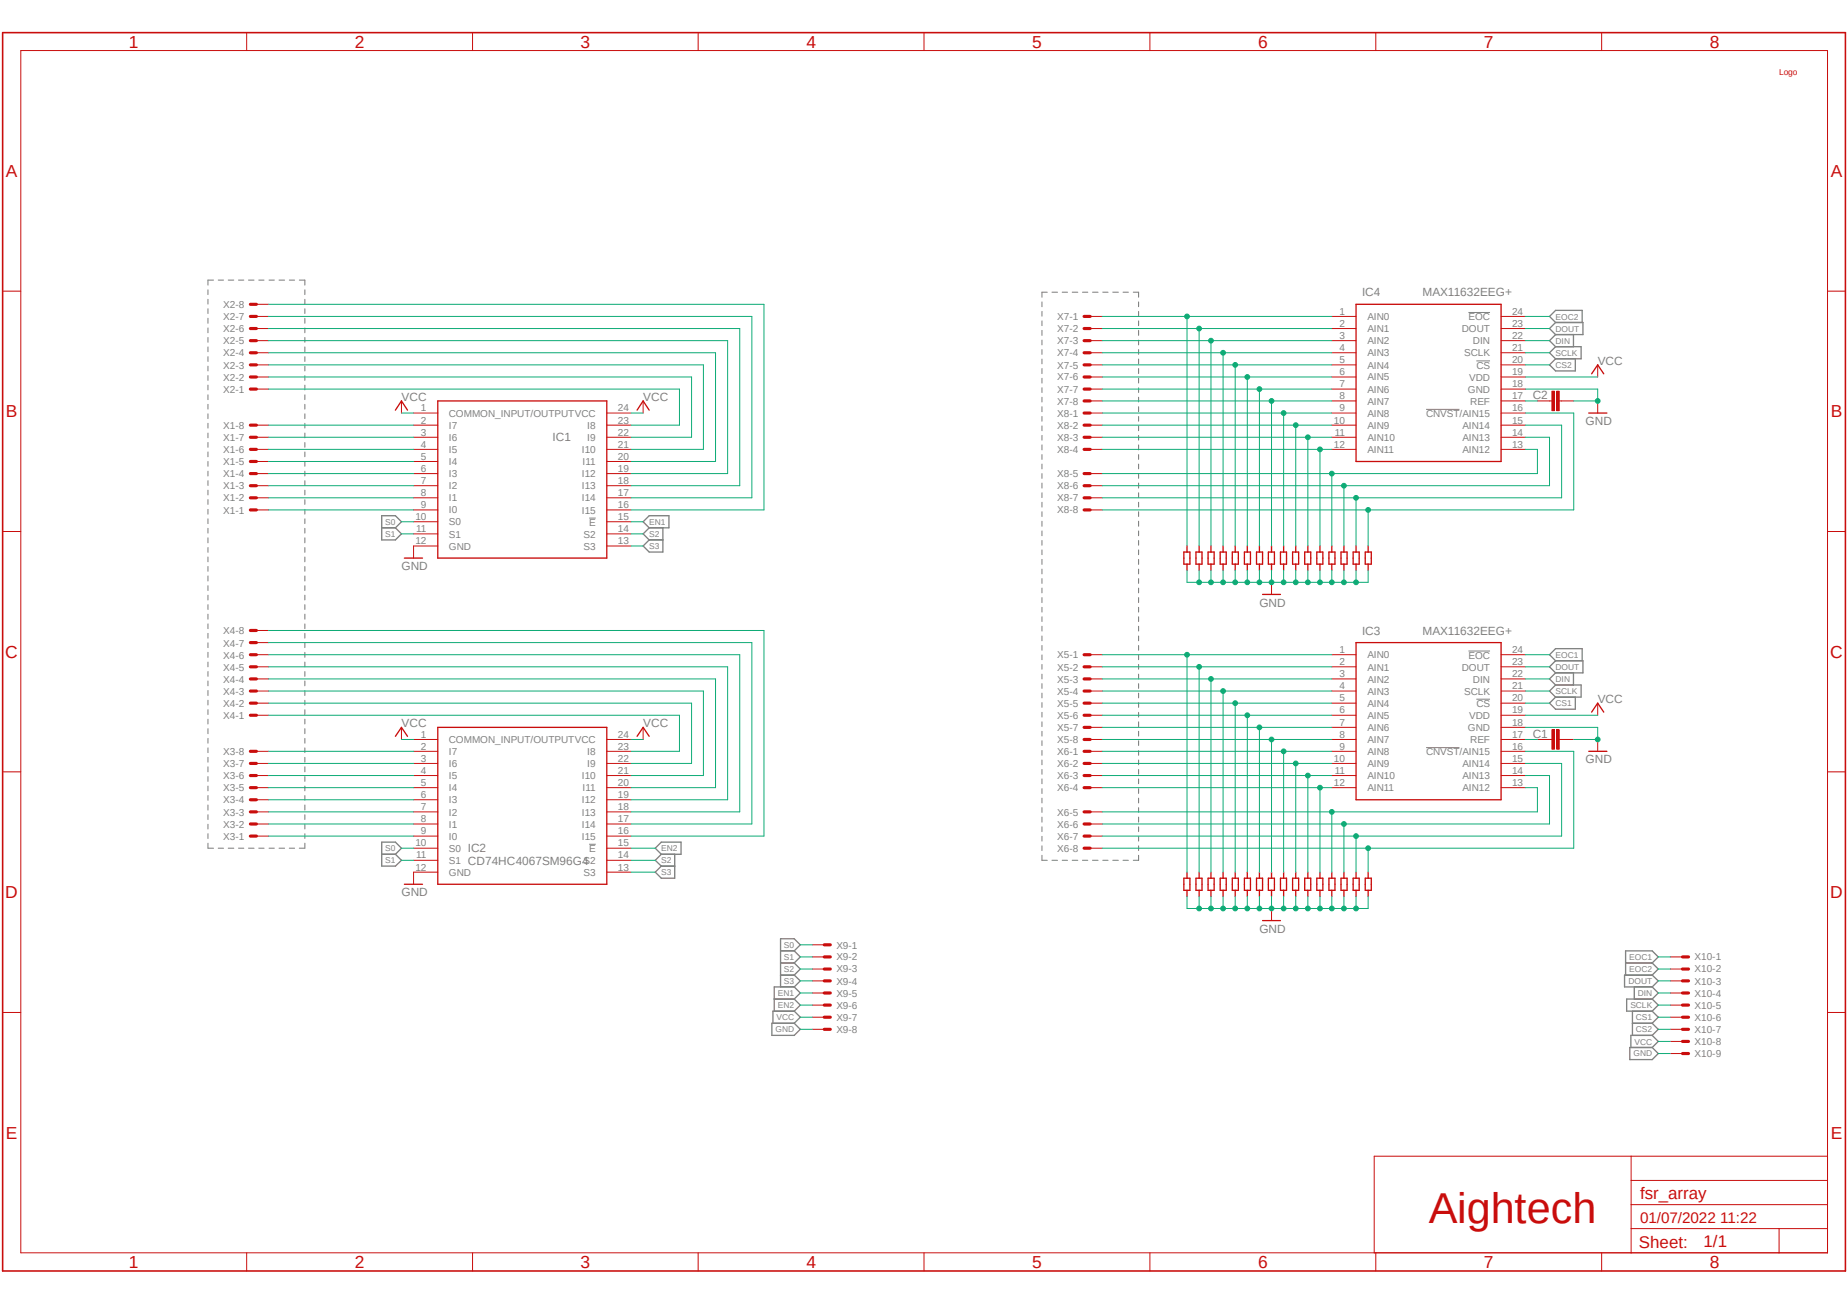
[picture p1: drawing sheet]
<svg xmlns="http://www.w3.org/2000/svg" width="297mm" height="210mm" viewBox="0 0 297 210" stroke-linecap="round" stroke-linejoin="round" font-family="sans-serif">
<path d="M0 5l297.1 199.9M297.1 5l-297.1 199.9" fill="none" stroke="#fff" stroke-width=".16"/>
<g fill="none" stroke="#808080" stroke-width=".17">
<path d="M33.4 46.6v.8M33.4 48.1v.8M33.4 49.7v.7M33.4 51.2v.8M33.4 52.7v.8M33.4 54.3v.7M33.4 55.8v.8M33.4 57.4v.7M33.4 58.9v.7M34.3 45h-.9v.8M35.1 45h.8M36.7 45h.9"/>
<path d="M38.4 45h.8M40 45h.9M41.6 45h.9M43.3 45h.8M44.9 45h.9M46.5 45h.9M48.1 45h.9v.8M49 46.6v.8M49 48.1v.8M49 49.7v.7M49 51.2v.8M49 52.7v.8"/>
<path d="M49 54.3v.7M49 55.8v.8M49 57.4v.7M49 58.9v.7M167.6 48.6v.7M167.6 50.1v.7M167.6 51.6v.8M167.6 53.1v.8M167.6 54.7v.8M167.6 56.2v.8M167.6 57.7v.8M167.6 59.3v.8"/>
<path d="M168.4 47h-.8v.8M169.2 47h.9M170.8 47h.9M172.4 47h.9M174.1 47h.8M175.7 47h.9M177.3 47h.9M178.9 47h.9M180.6 47h.8M182.2 47h.9v.8M183.1 48.6v.7M183.1 50.1v.7"/>
<path d="M183.1 51.6v.8M183.1 53.1v.8M183.1 54.7v.8M183.1 56.2v.8M183.1 57.7v.8M183.1 59.3v.8M33.4 60.4v.8M33.4 61.9v.8M33.4 63.5v.8M33.4 65v.8M33.4 66.5v.8M33.4 68.1v.7"/>
<path d="M33.4 69.6v.8M33.4 71.2v.7M33.4 72.7v.7M33.4 74.2v.8M33.4 75.8v.7M33.4 77.3v.8M33.4 78.8v.8M49 60.4v.8M49 61.9v.8M49 63.5v.8M49 65v.8M49 66.5v.8"/>
<path d="M49 68.1v.7M49 69.6v.8M49 71.2v.7M49 72.7v.7M49 74.2v.8M49 75.8v.7M49 77.3v.8M49 78.8v.8M167.6 60.8v.8M167.6 62.4v.7M167.6 63.9v.7M167.6 65.4v.8"/>
<path d="M167.6 67v.7M167.6 68.5v.8M167.6 70v.8M167.6 71.5v.8M167.6 73.1v.8M167.6 74.6v.8M167.6 76.2v.7M167.6 77.7v.8M167.6 79.2v.8M183.1 60.8v.8M183.1 62.4v.7M183.1 63.9v.7"/>
<path d="M183.1 65.4v.8M183.1 67v.7M183.1 68.5v.8M183.1 70v.8M183.1 71.5v.8M183.1 73.1v.8M183.1 74.6v.8M183.1 76.2v.7M183.1 77.7v.8M183.1 79.2v.8M33.4 80.3v.8M33.4 81.9v.8"/>
<path d="M33.4 83.4v.8M33.4 85v.7M33.4 86.5v.8M33.4 88.1v.7M33.4 89.6v.7M33.4 91.1v.8M33.4 92.6v.8M33.4 94.2v.8M33.4 95.7v.8M33.4 97.2v.8M33.4 98.8v.8M49 80.3v.8"/>
<path d="M49 81.9v.8M49 83.4v.8M49 85v.7M49 86.5v.8M49 88.1v.7M49 89.6v.7M49 91.1v.8M49 92.6v.8M49 94.2v.8M49 95.7v.8M49 97.2v.8M49 98.8v.8"/>
<path d="M167.6 80.8v.7M167.6 82.3v.8M167.6 83.8v.8M167.6 85.4v.7M167.6 86.9v.8M167.6 88.4v.8M167.6 90v.8M167.6 91.5v.8M167.6 93v.8M167.6 94.6v.7M167.6 96.1v.8M167.6 97.7v.7"/>
<path d="M167.6 99.2v.7M183.1 80.8v.7M183.1 82.3v.8M183.1 83.8v.8M183.1 85.4v.7M183.1 86.9v.8M183.1 88.4v.8M183.1 90v.8M183.1 91.5v.8M183.1 93v.8M183.1 94.6v.7M183.1 96.1v.8"/>
<path d="M183.1 97.7v.7M183.1 99.2v.7M33.4 100.3v.8M33.4 101.9v.7M33.4 103.4v.7M33.4 104.9v.8M33.4 106.5v.7M33.4 108v.8M33.4 109.5v.8M33.4 111v.8M33.4 112.6v.8M33.4 114.1v.8"/>
<path d="M33.4 115.7v.7M33.4 117.2v.8M33.4 118.7v.8M49 100.3v.8M49 101.9v.7M49 103.4v.7M49 104.9v.8M49 106.5v.7M49 108v.8M49 109.5v.8M49 111v.8M49 112.6v.8"/>
<path d="M49 114.1v.8M49 115.7v.7M49 117.2v.8M49 118.7v.8M167.6 100.7v.8M167.6 102.3v.7M167.6 103.8v.8M167.6 105.3v.8M167.6 106.8v.8M167.6 108.4v.8M167.6 109.9v.8M167.6 111.5v.7"/>
<path d="M167.6 113v.7M167.6 114.6v.7M167.6 116.1v.7M167.6 117.6v.8M167.6 119.1v.8M183.1 100.7v.8M183.1 102.3v.7M183.1 103.8v.8M183.1 105.3v.8M183.1 106.8v.8M183.1 108.4v.8M183.1 109.9v.8"/>
<path d="M183.1 111.5v.7M183.1 113v.7M183.1 114.6v.7M183.1 116.1v.7M183.1 117.6v.8M183.1 119.1v.8M33.4 120.3v.7M33.4 121.8v.8M33.4 123.3v.8M33.4 124.9v.7M33.4 126.4v.8M33.4 127.9v.8"/>
<path d="M33.4 129.5v.8M33.4 131v.8M33.4 132.5v.8M33.4 134.1v.7M33.4 135.6v.8h.9M35.1 136.4h.8M36.7 136.4h.9M38.4 136.4h.8M40 136.4h.9M41.6 136.4h.9M43.3 136.4h.8M44.9 136.4h.9"/>
<path d="M46.5 136.4h.9M49 120.3v.7M49 121.8v.8M49 123.3v.8M49 124.9v.7M49 126.4v.8M49 127.9v.8M49 129.5v.8M49 131v.8M49 132.5v.8M49 134.1v.7M49 135.6v.8h-.9"/>
<path d="M167.6 120.7v.8M167.6 122.2v.8M167.6 123.7v.8M167.6 125.3v.7M167.6 126.8v.8M167.6 128.4v.7M167.6 129.9v.7M167.6 131.4v.8M167.6 133v.7M167.6 134.5v.8M167.6 136v.8M167.6 137.5v.8h.8"/>
<path d="M169.2 138.3h.9M170.8 138.3h.9M172.4 138.3h.9M174.1 138.3h.8M175.7 138.3h.9M177.3 138.3h.9M178.9 138.3h.9M180.6 138.3h.8M183.1 120.7v.8M183.1 122.2v.8M183.1 123.7v.8M183.1 125.3v.7"/>
<path d="M183.1 126.8v.8M183.1 128.4v.7M183.1 129.9v.7M183.1 131.4v.8M183.1 133v.7M183.1 134.5v.8M183.1 136v.8M183.1 137.5v.8h-.9"/>
</g>
<path d="M236.1 50.2h3.5M237.4 58h2.2M229.3 65.8h5.4M94.7 83.3h1.1M236.1 104.7h3.5M237.4 112.4h2.2M94.7 135.8h1.1M229.3 120.2h5.4" fill="none" stroke="#808080" stroke-width=".16"/>
<g fill="none" stroke="#808080" stroke-width=".21">
<path d="M250.1 51.9l-.9 .9 .9 1M250.1 51.9h4.5v1.9h-4.5M250.1 53.8l-.9 1 .9 1M250.1 55.8h4.2v1.9h-4.2M250.1 55.8l-.9 .9 .9 1M250.1 57.7l-.9 1 .9 .9h3.2v-1.9M250.1 51.9l-.9-1 .9-1h4.3v2M253 53.8v2M61.4 82.9h2.2l1 1-1 1 1 1-1 .9h-2.2zM61.4 84.9h2.2M103.4 83.9l1-1h3.2v2h-3.2zM104.4 84.9l-1 1 1 .9"/>
<path d="M104.4 86.8h2.2M106.6 84.9v3.9h-2.2l-1-1 1-1M250.1 106.3h4.5v1.9h-4.5M250.1 106.3l-.9 .9 .9 1M250.1 108.2l-.9 1 .9 1M250.1 110.2h4.2v1.9h-4.2M250.1 110.2l-.9 .9 .9 1M250.1 112.1l-.9 1 .9 .9h3.2v-1.9M250.1 106.3l-.9-1 .9-1h4.3v2M253 108.2v2M61.4 137.4h2.2M61.4 135.4h2.2l1 1-1 1 1 .9-1 1h-2.2z"/>
<path d="M105.4 136.4l.9-1h3.2v2h-3.2zM106.3 137.4l-.9 .9 .9 1M106.3 139.3h2.2M108.5 137.4v3.8h-2.2l-.9-.9 .9-1M125.5 156.8h2.2M125.5 154.9h2.2M125.5 152.9h2.2M127.7 158.7h-3.2v3.9M127.7 158.7l1 1-1 1M127.7 154.9l1 .9-1 1M127.7 152.9l1-1-1-.9h-2.2v7.7M127.7 156.8l1 .9-1 1"/>
<path d="M127.7 152.9l1 1-1 1M261.4 154.9h4.3M262.8 158.7v2M265.7 156.8l1 .9-1 1M265.7 156.8h-4.5v1.9h4.5M265.7 158.7l1 1-1 1M265.7 154.9l1-1-1-1h-4.3v3.9M265.7 154.9l1 .9-1 1M124.1 164.5h3.6l1 1-1 1h-3.6zM124.5 160.7h3.2M127.7 162.6h-3.4v1.9M127.7 162.6l1 1-1 .9"/>
<path d="M127.7 160.7l1 .9-1 1M262.1 168.4h3.6l1 1-1 1h-3.6zM262.5 164.5h3.2M262.5 162.6v3.9M265.7 166.5h-3.4v1.9M265.7 160.7h-4.1v1.9h4.1M265.7 160.7l1 .9-1 1M265.7 164.5l1 1-1 1M265.7 162.6l1 1-1 .9M265.7 166.5l1 1-1 .9"/>
</g>
<g fill="none" stroke="#c90d0c" stroke-width=".21">
<path d="M218.1 48.9h23.3v25.3h-23.3zM63.6 66l1-1.5 .9 1.5M70.4 64.5h27.2v25.2h-27.2zM102.4 66l1-1.5 1 1.5M255.5 66.4h2.9M255.9 60.1l1-1.4 1 1.4M65 89.7h2.9M190.4 88.8h.9v1.9h-.9zM190.9 87.8v1M190.9 90.7v1M192.3 88.8h1v1.9h-1zM192.8 87.8v1"/>
<path d="M192.8 90.7v1M194.3 88.8h.9v1.9h-.9zM194.7 87.8v1M194.7 90.7v1M196.2 88.8h1v1.9h-1zM196.7 87.8v1M196.7 90.7v1M198.2 88.8h.9v1.9h-.9zM198.6 87.8v1M198.6 90.7v1M200.1 88.8h1v1.9h-1zM200.6 87.8v1"/>
<path d="M200.6 90.7v1M202.1 88.8h.9v1.9h-.9zM202.5 87.8v1M202.5 90.7v1M203 95.6h2.9M204 88.8h.9v1.9h-.9zM204.5 87.8v1M204.5 90.7v1M205.9 88.8h1v1.9h-1zM206.4 87.8v1M206.4 90.7v1M207.9 88.8h.9v1.9h-.9z"/>
<path d="M208.4 87.8v1M208.4 90.7v1M209.8 88.8h1v1.9h-1zM210.3 87.8v1M210.3 90.7v1M211.8 88.8h.9v1.9h-.9zM212.3 87.8v1M212.3 90.7v1M213.7 88.8h1v1.9h-1zM214.2 87.8v1M214.2 90.7v1M215.6 88.8h1v1.9h-1z"/>
<path d="M216.1 87.8v1M216.1 90.7v1M217.6 88.8h1v1.9h-1zM218.1 87.8v1M218.1 90.7v1M219.5 88.8h1v1.9h-1zM220 87.8v1M220 90.7v1M63.6 118.4l1-1.4 .9 1.4M70.4 117h27.2v25.2h-27.2zM102.4 118.4l1-1.4 1 1.4M218.1 103.3h23.3v25.3h-23.3z"/>
<path d="M255.9 114.5l1-1.4 1 1.4M255.5 120.8h2.9M65 142.2h2.9M190.4 141.2h.9v2h-.9zM190.9 140.3v.9M190.9 143.2v.9M192.3 141.2h1v2h-1zM192.8 140.3v.9M192.8 143.2v.9M194.3 141.2h.9v2h-.9zM194.7 140.3v.9M194.7 143.2v.9"/>
<path d="M196.2 141.2h1v2h-1zM196.7 140.3v.9M196.7 143.2v.9M198.2 141.2h.9v2h-.9zM198.6 140.3v.9M198.6 143.2v.9M200.1 141.2h1v2h-1zM200.6 140.3v.9M200.6 143.2v.9M202.1 141.2h.9v2h-.9zM202.5 140.3v.9M202.5 143.2v.9"/>
<path d="M203 148h2.9M204 141.2h.9v2h-.9zM204.5 140.3v.9M204.5 143.2v.9M205.9 141.2h1v2h-1zM206.4 140.3v.9M206.4 143.2v.9M207.9 141.2h.9v2h-.9zM208.4 140.3v.9M208.4 143.2v.9M209.8 141.2h1v2h-1zM210.3 140.3v.9"/>
<path d="M210.3 143.2v.9M211.8 141.2h.9v2h-.9zM212.3 140.3v.9M212.3 143.2v.9M213.7 141.2h1v2h-1zM214.2 140.3v.9M214.2 143.2v.9M215.6 141.2h1v2h-1zM216.1 140.3v.9M216.1 143.2v.9M217.6 141.2h1v2h-1zM218.1 140.3v.9"/>
<path d="M218.1 143.2v.9M219.5 141.2h1v2h-1zM220 140.3v.9M220 143.2v.9"/>
</g>
<g fill="none" stroke="#c90d0c" stroke-width=".16">
<path d="M3.3 8.1h290.6v193.4h-290.6zM39.7 5.2v2.9M76 5.2v2.9M112.3 5.2v2.9M148.6 5.2v2.9M184.9 5.2v2.9M221.2 5.2v2.9M257.6 5.2v2.9M.4 46.8h2.9M41.2 50.9h2M41.2 52.8h2M41.2 54.8h2"/>
<path d="M41.2 56.7h2M41.2 58.7h2M41.2 48.9h2M175.3 50.9h1.9M175.3 52.8h1.9M175.3 54.8h1.9M175.3 56.7h1.9M175.3 58.7h1.9M214.2 50.9h3.9M214.2 52.8h3.9M214.2 54.8h3.9M214.2 56.7h3.9"/>
<path d="M214.2 58.7h3.9M241.4 50.9h3.9M241.4 52.8h3.9M241.4 54.8h3.9M241.4 56.7h3.9M241.4 58.7h3.9M256.9 58.7v1.9M293.9 46.8h2.9M41.2 68.4h2M41.2 70.3h2M41.2 72.3h2M41.2 74.2h2"/>
<path d="M41.2 76.2h2M41.2 78.1h2M41.2 60.6h2M41.2 62.6h2M64.6 64.5v1.9M66.5 66.4h3.9M66.5 68.4h3.9M66.5 70.3h3.9M66.5 72.3h3.9M66.5 74.2h3.9M66.5 76.2h3.9M66.5 78.1h3.9"/>
<path d="M97.6 66.4h3.9M97.6 68.4h3.9M97.6 70.3h3.9M97.6 72.3h3.9M97.6 74.2h3.9M97.6 76.2h3.9M97.6 78.1h3.9M103.4 64.5v1.9M175.3 66.4h1.9M175.3 68.4h1.9M175.3 70.3h1.9M175.3 72.3h1.9"/>
<path d="M175.3 76.2h1.9M175.3 78.1h1.9M175.3 60.6h1.9M175.3 62.6h1.9M175.3 64.5h1.9M214.2 66.4h3.9M214.2 68.4h3.9M214.2 70.3h3.9M214.2 72.3h3.9M214.2 60.6h3.9M214.2 62.6h3.9M214.2 64.5h3.9"/>
<path d="M241.4 66.4h3.9M241.4 68.4h3.9M241.4 70.3h3.9M241.4 72.3h3.9M241.4 60.6h3.9M241.4 62.6h3.9M241.4 64.5h3.9M247.2 64.5h2.4M249.6 62.9h.4v3.1h-.4zM250.3 62.9h.4v3.1h-.4zM250.7 64.5h2.4M256.9 64.5v1.9"/>
<path d="M.4 85.5h2.9M41.2 80.1h2M41.2 82h2M66.5 80.1h3.9M66.5 82h3.9M66.5 83.9h3.9M66.5 85.9h3.9M70.4 87.8h-3.9v1.9M97.6 80.1h3.9M97.6 82h3.9M97.6 83.9h3.9M97.6 85.9h3.9"/>
<path d="M97.6 87.8h3.9M175.3 80.1h1.9M175.3 82h1.9M204.5 93.6v2M293.9 85.5h2.9M41.2 105.3h2M41.2 107.2h2M41.2 109.2h2M41.2 111.1h2M41.2 113.1h2M41.2 115h2M41.2 103.3h2"/>
<path d="M41.2 101.4h2M64.6 117v1.9M66.5 118.9h3.9M97.6 118.9h3.9M103.4 117v1.9M175.3 118.9h1.9M175.3 105.3h1.9M175.3 107.2h1.9M175.3 109.2h1.9M175.3 111.1h1.9M175.3 113.1h1.9M175.3 115h1.9"/>
<path d="M175.3 117h1.9M214.2 118.9h3.9M214.2 105.3h3.9M214.2 107.2h3.9M214.2 109.2h3.9M214.2 111.1h3.9M214.2 113.1h3.9M214.2 115h3.9M214.2 117h3.9M241.4 118.9h3.9M241.4 105.3h3.9M241.4 107.2h3.9"/>
<path d="M241.4 109.2h3.9M241.4 111.1h3.9M241.4 113.1h3.9M241.4 115h3.9M241.4 117h3.9M247.2 118.9h2.4M249.6 117.3h.4v3.2h-.4zM250.3 117.3h.4v3.2h-.4zM250.7 118.9h2.4M256.9 113.1v1.9M256.9 118.9v1.9M.4 124.1h2.9"/>
<path d="M41.2 120.8h2M41.2 122.8h2M41.2 124.7h2M41.2 126.7h2M41.2 128.6h2M41.2 130.6h2M41.2 132.5h2M41.2 134.5h2M66.5 120.8h3.9M66.5 122.8h3.9M66.5 124.7h3.9M66.5 126.7h3.9"/>
<path d="M66.5 128.6h3.9M66.5 130.6h3.9M66.5 132.5h3.9M66.5 134.5h3.9M66.5 136.4h3.9M66.5 138.3h3.9M97.6 120.8h3.9M97.6 122.8h3.9M97.6 124.7h3.9M97.6 126.7h3.9M97.6 128.6h3.9M97.6 130.6h3.9"/>
<path d="M97.6 132.5h3.9M97.6 134.5h3.9M97.6 136.4h3.9M97.6 138.3h3.9M175.3 120.8h1.9M175.3 122.8h1.9M175.3 124.7h1.9M175.3 126.7h1.9M175.3 130.6h1.9M175.3 132.5h1.9M175.3 134.5h1.9M175.3 136.4h1.9"/>
<path d="M214.2 120.8h3.9M214.2 122.8h3.9M214.2 124.7h3.9M214.2 126.7h3.9M241.4 120.8h3.9M241.4 122.8h3.9M241.4 124.7h3.9M241.4 126.7h3.9M293.9 124.1h2.9M70.4 140.3h-3.9v1.9M97.6 140.3h3.9M130.6 151.9h1.9"/>
<path d="M130.6 153.9h1.9M130.6 155.8h1.9M130.6 157.7h1.9M130.6 159.7h1.9M204.5 146.1v1.9M268.6 153.9h2M268.6 155.8h2M268.6 157.7h2M268.6 159.7h2M.4 162.8h2.9M130.6 161.6h1.9M130.6 163.6h1.9"/>
<path d="M130.6 165.5h1.9M268.6 161.6h2M268.6 163.6h2M268.6 165.5h2M268.6 167.5h2M268.6 169.4h2M293.9 162.8h2.9M262.3 197.6h31.6M262.3 185.9v15.6M262.3 193.7h31.6M262.3 189.8h31.6M286.1 197.6v3.9"/>
<path d="M293.9 185.9h-72.9v15.6M39.7 201.5v2.9M76 201.5v2.9M112.3 201.5v2.9M148.6 201.5v2.9M184.9 201.5v2.9M221.2 201.5v2.9M257.6 201.5v2.9"/>
</g>
<g fill="none" stroke="#c90d0c" stroke-width=".51">
<path d="M40.3 58.7h.9M40.3 56.7h.9M40.3 54.8h.9M40.3 52.8h.9M40.3 50.9h.9M40.3 48.9h.9M174.3 58.7h1M174.3 56.7h1M174.3 54.8h1M174.3 52.8h1M174.3 50.9h1M40.3 78.1h.9"/>
<path d="M40.3 76.2h.9M40.3 74.2h.9M40.3 72.3h.9M40.3 70.3h.9M40.3 68.4h.9M40.3 62.6h.9M40.3 60.6h.9M174.3 78.1h1M174.3 76.2h1M174.3 72.3h1M174.3 70.3h1M174.3 68.4h1"/>
<path d="M174.3 62.6h1M174.3 60.6h1M174.3 64.5h1M174.3 66.4h1M40.3 82h.9M40.3 80.1h.9M174.3 82h1M174.3 80.1h1M40.3 115h.9M40.3 113.1h.9M40.3 111.1h.9M40.3 109.2h.9"/>
<path d="M40.3 107.2h.9M40.3 105.3h.9M40.3 103.3h.9M40.3 101.4h.9M174.3 115h1M174.3 113.1h1M174.3 111.1h1M174.3 109.2h1M174.3 107.2h1M174.3 105.3h1M174.3 117h1M174.3 118.9h1"/>
<path d="M40.3 134.5h.9M40.3 132.5h.9M40.3 130.6h.9M40.3 128.6h.9M40.3 126.7h.9M40.3 124.7h.9M40.3 122.8h.9M40.3 120.8h.9M174.3 134.5h1M174.3 132.5h1M174.3 130.6h1M174.3 126.7h1"/>
<path d="M174.3 124.7h1M174.3 122.8h1M174.3 120.8h1M174.3 136.4h1M132.5 151.9h1M132.5 153.9h1M132.5 155.8h1M132.5 157.7h1M132.5 159.7h1M270.6 153.9h.9M270.6 155.8h.9M270.6 157.7h.9"/>
<path d="M270.6 159.7h.9M132.5 161.6h1M132.5 163.6h1M132.5 165.5h1M270.6 161.6h.9M270.6 163.6h.9M270.6 165.5h.9M270.6 167.5h.9M270.6 169.4h.9"/>
</g>
<path d="M249.8 62.9v3.1M250.5 62.9v3.1M249.8 117.3v3.2M250.5 117.3v3.2" fill="none" stroke="#c90d0c" stroke-width=".42"/>
<path d="M.4 5.2h296.4v199.2h-296.4z" fill="none" stroke="#c90d0c" stroke-width=".25"/>
<g fill="none" stroke="#0dab76" stroke-width=".16">
<path d="M43.2 48.9h79.7v33.1h-21.4M43.2 50.9h77.7v29.2h-19.4M43.2 52.8h75.8v25.3h-17.5M43.2 54.8h73.8v21.4h-15.5M43.2 56.7h71.9v17.5h-13.6M43.2 58.7h69.9v13.6h-11.6M43.2 78.1h23.3M43.2 76.2h23.3M43.2 74.2h23.3M43.2 72.3h23.3M43.2 70.3h23.3M43.2 60.6h68v9.7h-9.7"/>
<path d="M43.2 68.4h23.3M43.2 62.6h66.1v5.8h-7.8M43.2 82h23.3M43.2 80.1h23.3M43.2 115h66.1v5.8h-7.8M43.2 113.1h68v9.7h-9.7M43.2 111.1h69.9v13.6h-11.6M43.2 109.2h71.9v17.5h-13.6M43.2 107.2h73.8v21.4h-15.5M43.2 105.3h75.8v25.3h-17.5M43.2 103.3h77.7v29.2h-19.4M43.2 101.4h79.7v33.1h-21.4"/>
<path d="M177.2 105.3h37M190.9 105.3v35M43.2 134.5h23.3M43.2 132.5h23.3M43.2 130.6h23.3M43.2 128.6h23.3M43.2 126.7h23.3M43.2 124.7h23.3M43.2 122.8h23.3M43.2 120.8h23.3"/>
</g>
<circle cx="190.9" cy="105.3" r=".38" fill="#0dab76"/>
<g fill="none" stroke="#0dab76" stroke-width=".16">
<path d="M177.2 107.2h37M192.8 107.2v33.1"/>
<circle cx="190.9" cy="105.3" r=".38"/>
</g>
<circle cx="192.8" cy="107.2" r=".38" fill="#0dab76"/>
<g fill="none" stroke="#0dab76" stroke-width=".16">
<path d="M177.2 109.2h37M194.7 109.2v31.1"/>
<circle cx="192.8" cy="107.2" r=".38"/>
</g>
<circle cx="194.7" cy="109.2" r=".38" fill="#0dab76"/>
<g fill="none" stroke="#0dab76" stroke-width=".16">
<path d="M177.2 111.1h37M196.7 111.1v29.2"/>
<circle cx="194.7" cy="109.2" r=".38"/>
</g>
<circle cx="196.7" cy="111.1" r=".38" fill="#0dab76"/>
<g fill="none" stroke="#0dab76" stroke-width=".16">
<path d="M177.2 113.1h37M198.6 113.1v27.2"/>
<circle cx="196.7" cy="111.1" r=".38"/>
</g>
<circle cx="198.6" cy="113.1" r=".38" fill="#0dab76"/>
<g fill="none" stroke="#0dab76" stroke-width=".16">
<path d="M177.2 115h37M200.6 115v25.3"/>
<circle cx="198.6" cy="113.1" r=".38"/>
</g>
<circle cx="200.6" cy="115" r=".38" fill="#0dab76"/>
<g fill="none" stroke="#0dab76" stroke-width=".16">
<path d="M177.2 117h37M202.5 117v23.3"/>
<circle cx="200.6" cy="115" r=".38"/>
</g>
<circle cx="202.5" cy="117" r=".38" fill="#0dab76"/>
<g fill="none" stroke="#0dab76" stroke-width=".16">
<path d="M177.2 118.9h37M204.5 118.9v21.4"/>
<circle cx="202.5" cy="117" r=".38"/>
</g>
<circle cx="204.5" cy="118.9" r=".38" fill="#0dab76"/>
<g fill="none" stroke="#0dab76" stroke-width=".16">
<path d="M177.2 120.8h37M206.4 120.8v19.5"/>
<circle cx="204.5" cy="118.9" r=".38"/>
</g>
<circle cx="206.4" cy="120.8" r=".38" fill="#0dab76"/>
<g fill="none" stroke="#0dab76" stroke-width=".16">
<path d="M177.2 122.8h37M208.4 122.8v17.5"/>
<circle cx="206.4" cy="120.8" r=".38"/>
</g>
<circle cx="208.4" cy="122.8" r=".38" fill="#0dab76"/>
<g fill="none" stroke="#0dab76" stroke-width=".16">
<path d="M177.2 124.7h37M210.3 124.7v15.6"/>
<circle cx="208.4" cy="122.8" r=".38"/>
</g>
<circle cx="210.3" cy="124.7" r=".38" fill="#0dab76"/>
<g fill="none" stroke="#0dab76" stroke-width=".16">
<path d="M177.2 126.7h37M212.3 126.7v13.6"/>
<circle cx="210.3" cy="124.7" r=".38"/>
</g>
<circle cx="212.3" cy="126.7" r=".38" fill="#0dab76"/>
<g fill="none" stroke="#0dab76" stroke-width=".16">
<path d="M214.2 130.6v9.7M245.3 126.7h1.9v3.9h-70"/>
<circle cx="212.3" cy="126.7" r=".38"/>
</g>
<circle cx="214.2" cy="130.6" r=".38" fill="#0dab76"/>
<g fill="none" stroke="#0dab76" stroke-width=".16">
<path d="M216.1 132.5v7.8M245.3 124.7h3.9v7.8h-72"/>
<circle cx="214.2" cy="130.6" r=".38"/>
</g>
<circle cx="216.1" cy="132.5" r=".38" fill="#0dab76"/>
<g fill="none" stroke="#0dab76" stroke-width=".16">
<path d="M218.1 134.5v5.8M245.3 122.8h5.8v11.7h-73.9"/>
<circle cx="216.1" cy="132.5" r=".38"/>
</g>
<circle cx="218.1" cy="134.5" r=".38" fill="#0dab76"/>
<g fill="none" stroke="#0dab76" stroke-width=".16">
<path d="M220 136.4v3.9M245.3 120.8h7.8v15.6h-75.9"/>
<circle cx="218.1" cy="134.5" r=".38"/>
</g>
<circle cx="220" cy="136.4" r=".38" fill="#0dab76"/>
<g fill="none" stroke="#0dab76" stroke-width=".16">
<path d="M177.2 50.9h37M190.9 50.9v36.9"/>
<circle cx="220" cy="136.4" r=".38"/>
</g>
<circle cx="190.9" cy="50.9" r=".38" fill="#0dab76"/>
<g fill="none" stroke="#0dab76" stroke-width=".16">
<path d="M177.2 52.8h37M192.8 52.8v35"/>
<circle cx="190.9" cy="50.9" r=".38"/>
</g>
<circle cx="192.8" cy="52.8" r=".38" fill="#0dab76"/>
<g fill="none" stroke="#0dab76" stroke-width=".16">
<path d="M177.2 54.8h37M194.7 54.8v33"/>
<circle cx="192.8" cy="52.8" r=".38"/>
</g>
<circle cx="194.7" cy="54.8" r=".38" fill="#0dab76"/>
<g fill="none" stroke="#0dab76" stroke-width=".16">
<path d="M177.2 56.7h37M196.7 56.7v31.1"/>
<circle cx="194.7" cy="54.8" r=".38"/>
</g>
<circle cx="196.7" cy="56.7" r=".38" fill="#0dab76"/>
<g fill="none" stroke="#0dab76" stroke-width=".16">
<path d="M177.2 58.7h37M198.6 58.7v29.1"/>
<circle cx="196.7" cy="56.7" r=".38"/>
</g>
<circle cx="198.6" cy="58.7" r=".38" fill="#0dab76"/>
<g fill="none" stroke="#0dab76" stroke-width=".16">
<path d="M177.2 60.6h37M200.6 60.6v27.2"/>
<circle cx="198.6" cy="58.7" r=".38"/>
</g>
<circle cx="200.6" cy="60.6" r=".38" fill="#0dab76"/>
<g fill="none" stroke="#0dab76" stroke-width=".16">
<path d="M177.2 62.6h37M202.5 62.6v25.2"/>
<circle cx="200.6" cy="60.6" r=".38"/>
</g>
<circle cx="202.5" cy="62.6" r=".38" fill="#0dab76"/>
<g fill="none" stroke="#0dab76" stroke-width=".16">
<path d="M177.2 64.5h37M204.5 64.5v23.3"/>
<circle cx="202.5" cy="62.6" r=".38"/>
</g>
<circle cx="204.5" cy="64.5" r=".38" fill="#0dab76"/>
<g fill="none" stroke="#0dab76" stroke-width=".16">
<path d="M177.2 66.4h37M206.4 66.4v21.4"/>
<circle cx="204.5" cy="64.5" r=".38"/>
</g>
<circle cx="206.4" cy="66.4" r=".38" fill="#0dab76"/>
<g fill="none" stroke="#0dab76" stroke-width=".16">
<path d="M177.2 68.4h37M208.4 68.4v19.4"/>
<circle cx="206.4" cy="66.4" r=".38"/>
</g>
<circle cx="208.4" cy="68.4" r=".38" fill="#0dab76"/>
<g fill="none" stroke="#0dab76" stroke-width=".16">
<path d="M177.2 70.3h37M210.3 70.3v17.5"/>
<circle cx="208.4" cy="68.4" r=".38"/>
</g>
<circle cx="210.3" cy="70.3" r=".38" fill="#0dab76"/>
<g fill="none" stroke="#0dab76" stroke-width=".16">
<path d="M177.2 72.3h37M212.3 72.3v15.5"/>
<circle cx="210.3" cy="70.3" r=".38"/>
</g>
<circle cx="212.3" cy="72.3" r=".38" fill="#0dab76"/>
<g fill="none" stroke="#0dab76" stroke-width=".16">
<path d="M214.2 76.2v11.6M245.3 72.3h1.9v3.9h-70"/>
<circle cx="212.3" cy="72.3" r=".38"/>
</g>
<circle cx="214.2" cy="76.2" r=".38" fill="#0dab76"/>
<g fill="none" stroke="#0dab76" stroke-width=".16">
<path d="M216.1 78.1v9.7M245.3 70.3h3.9v7.8h-72"/>
<circle cx="214.2" cy="76.2" r=".38"/>
</g>
<circle cx="216.1" cy="78.1" r=".38" fill="#0dab76"/>
<g fill="none" stroke="#0dab76" stroke-width=".16">
<path d="M245.3 68.4h5.8v11.7h-73.9M218.1 80.1v7.7"/>
<circle cx="216.1" cy="78.1" r=".38"/>
</g>
<circle cx="218.1" cy="80.1" r=".38" fill="#0dab76"/>
<g fill="none" stroke="#0dab76" stroke-width=".16">
<path d="M245.3 66.4h7.8v15.6h-75.9M220 82v5.8"/>
<circle cx="218.1" cy="80.1" r=".38"/>
</g>
<circle cx="220" cy="82" r=".38" fill="#0dab76"/>
<g fill="none" stroke="#0dab76" stroke-width=".16">
<path d="M245.3 62.6h11.6v1.9h-3.8"/>
<circle cx="220" cy="82" r=".38"/>
</g>
<circle cx="256.9" cy="64.5" r=".38" fill="#0dab76"/>
<g fill="none" stroke="#0dab76" stroke-width=".16">
<path d="M245.3 117h11.6v1.9h-3.8"/>
<circle cx="256.9" cy="64.5" r=".38"/>
</g>
<circle cx="256.9" cy="118.9" r=".38" fill="#0dab76"/>
<g fill="none" stroke="#0dab76" stroke-width=".16">
<path d="M190.9 144.1v2h13.6M192.8 144.1v2M128.7 165.5h1.9M266.7 169.4h1.9"/>
<circle cx="256.9" cy="118.9" r=".38"/>
</g>
<circle cx="192.8" cy="146.1" r=".38" fill="#0dab76"/>
<g fill="none" stroke="#0dab76" stroke-width=".16">
<path d="M194.7 144.1v2"/>
<circle cx="192.8" cy="146.1" r=".38"/>
</g>
<circle cx="194.7" cy="146.1" r=".38" fill="#0dab76"/>
<g fill="none" stroke="#0dab76" stroke-width=".16">
<path d="M196.7 144.1v2"/>
<circle cx="194.7" cy="146.1" r=".38"/>
</g>
<circle cx="196.7" cy="146.1" r=".38" fill="#0dab76"/>
<g fill="none" stroke="#0dab76" stroke-width=".16">
<path d="M198.6 144.1v2"/>
<circle cx="196.7" cy="146.1" r=".38"/>
</g>
<circle cx="198.6" cy="146.1" r=".38" fill="#0dab76"/>
<g fill="none" stroke="#0dab76" stroke-width=".16">
<path d="M200.6 144.1v2"/>
<circle cx="198.6" cy="146.1" r=".38"/>
</g>
<circle cx="200.6" cy="146.1" r=".38" fill="#0dab76"/>
<g fill="none" stroke="#0dab76" stroke-width=".16">
<path d="M202.5 144.1v2"/>
<circle cx="200.6" cy="146.1" r=".38"/>
</g>
<circle cx="202.5" cy="146.1" r=".38" fill="#0dab76"/>
<g fill="none" stroke="#0dab76" stroke-width=".16">
<path d="M204.5 144.1v2"/>
<circle cx="202.5" cy="146.1" r=".38"/>
</g>
<circle cx="204.5" cy="146.1" r=".38" fill="#0dab76"/>
<g fill="none" stroke="#0dab76" stroke-width=".16">
<path d="M218.1 144.1v2M220 144.1v2h-15.5"/>
<circle cx="204.5" cy="146.1" r=".38"/>
</g>
<circle cx="218.1" cy="146.1" r=".38" fill="#0dab76"/>
<g fill="none" stroke="#0dab76" stroke-width=".16">
<path d="M216.1 144.1v2"/>
<circle cx="218.1" cy="146.1" r=".38"/>
</g>
<circle cx="216.1" cy="146.1" r=".38" fill="#0dab76"/>
<g fill="none" stroke="#0dab76" stroke-width=".16">
<path d="M214.2 144.1v2"/>
<circle cx="216.1" cy="146.1" r=".38"/>
</g>
<circle cx="214.2" cy="146.1" r=".38" fill="#0dab76"/>
<g fill="none" stroke="#0dab76" stroke-width=".16">
<path d="M212.3 144.1v2"/>
<circle cx="214.2" cy="146.1" r=".38"/>
</g>
<circle cx="212.3" cy="146.1" r=".38" fill="#0dab76"/>
<g fill="none" stroke="#0dab76" stroke-width=".16">
<path d="M210.3 144.1v2"/>
<circle cx="212.3" cy="146.1" r=".38"/>
</g>
<circle cx="210.3" cy="146.1" r=".38" fill="#0dab76"/>
<g fill="none" stroke="#0dab76" stroke-width=".16">
<path d="M208.4 144.1v2"/>
<circle cx="210.3" cy="146.1" r=".38"/>
</g>
<circle cx="208.4" cy="146.1" r=".38" fill="#0dab76"/>
<g fill="none" stroke="#0dab76" stroke-width=".16">
<path d="M206.4 144.1v2"/>
<circle cx="208.4" cy="146.1" r=".38"/>
</g>
<circle cx="206.4" cy="146.1" r=".38" fill="#0dab76"/>
<g fill="none" stroke="#0dab76" stroke-width=".16">
<path d="M190.9 91.7v1.9h13.6M192.8 91.7v1.9"/>
<circle cx="206.4" cy="146.1" r=".38"/>
</g>
<circle cx="192.8" cy="93.6" r=".38" fill="#0dab76"/>
<g fill="none" stroke="#0dab76" stroke-width=".16">
<path d="M194.7 91.7v1.9"/>
<circle cx="192.8" cy="93.6" r=".38"/>
</g>
<circle cx="194.7" cy="93.6" r=".38" fill="#0dab76"/>
<g fill="none" stroke="#0dab76" stroke-width=".16">
<path d="M196.7 91.7v1.9"/>
<circle cx="194.7" cy="93.6" r=".38"/>
</g>
<circle cx="196.7" cy="93.6" r=".38" fill="#0dab76"/>
<g fill="none" stroke="#0dab76" stroke-width=".16">
<path d="M198.6 91.7v1.9"/>
<circle cx="196.7" cy="93.6" r=".38"/>
</g>
<circle cx="198.6" cy="93.6" r=".38" fill="#0dab76"/>
<g fill="none" stroke="#0dab76" stroke-width=".16">
<path d="M200.6 91.7v1.9"/>
<circle cx="198.6" cy="93.6" r=".38"/>
</g>
<circle cx="200.6" cy="93.6" r=".38" fill="#0dab76"/>
<g fill="none" stroke="#0dab76" stroke-width=".16">
<path d="M202.5 91.7v1.9"/>
<circle cx="200.6" cy="93.6" r=".38"/>
</g>
<circle cx="202.5" cy="93.6" r=".38" fill="#0dab76"/>
<g fill="none" stroke="#0dab76" stroke-width=".16">
<path d="M204.5 91.7v1.9"/>
<circle cx="202.5" cy="93.6" r=".38"/>
</g>
<circle cx="204.5" cy="93.6" r=".38" fill="#0dab76"/>
<g fill="none" stroke="#0dab76" stroke-width=".16">
<path d="M218.1 91.7v1.9M220 91.7v1.9h-15.5"/>
<circle cx="204.5" cy="93.6" r=".38"/>
</g>
<circle cx="218.1" cy="93.6" r=".38" fill="#0dab76"/>
<g fill="none" stroke="#0dab76" stroke-width=".16">
<path d="M216.1 91.7v1.9"/>
<circle cx="218.1" cy="93.6" r=".38"/>
</g>
<circle cx="216.1" cy="93.6" r=".38" fill="#0dab76"/>
<g fill="none" stroke="#0dab76" stroke-width=".16">
<path d="M214.2 91.7v1.9"/>
<circle cx="216.1" cy="93.6" r=".38"/>
</g>
<circle cx="214.2" cy="93.6" r=".38" fill="#0dab76"/>
<g fill="none" stroke="#0dab76" stroke-width=".16">
<path d="M212.3 91.7v1.9"/>
<circle cx="214.2" cy="93.6" r=".38"/>
</g>
<circle cx="212.3" cy="93.6" r=".38" fill="#0dab76"/>
<g fill="none" stroke="#0dab76" stroke-width=".16">
<path d="M210.3 91.7v1.9"/>
<circle cx="212.3" cy="93.6" r=".38"/>
</g>
<circle cx="210.3" cy="93.6" r=".38" fill="#0dab76"/>
<g fill="none" stroke="#0dab76" stroke-width=".16">
<path d="M208.4 91.7v1.9"/>
<circle cx="210.3" cy="93.6" r=".38"/>
</g>
<circle cx="208.4" cy="93.6" r=".38" fill="#0dab76"/>
<g fill="none" stroke="#0dab76" stroke-width=".16">
<path d="M206.4 91.7v1.9"/>
<circle cx="208.4" cy="93.6" r=".38"/>
</g>
<circle cx="206.4" cy="93.6" r=".38" fill="#0dab76"/>
<g fill="none" stroke="#0dab76" stroke-width=".16">
<path d="M245.3 52.8h3.9M245.3 54.8h3.9M245.3 56.7h3.9M245.3 58.7h3.9M245.3 50.9h3.9M64.6 66.4h1.9M101.5 66.4h1.9M245.3 60.6h11.6M245.3 64.5h1.9M64.6 83.9h1.9M64.6 85.9h1.9M101.5 83.9h1.9"/>
<path d="M101.5 85.9h1.9M101.5 87.8h1.9M64.6 118.9h1.9M101.5 118.9h1.9M245.3 107.2h3.9M245.3 109.2h3.9M245.3 111.1h3.9M245.3 113.1h3.9M245.3 115h11.6M245.3 118.9h1.9M245.3 105.3h3.9M64.6 138.3h1.9"/>
<path d="M64.6 136.4h1.9M101.5 138.3h3.9M101.5 136.4h3.9M101.5 140.3h3.9M128.7 157.7h1.9M128.7 159.7h1.9M128.7 155.8h1.9M128.7 151.9h1.9M128.7 153.9h1.9M266.7 157.7h1.9M266.7 159.7h1.9M266.7 155.8h1.9"/>
<path d="M266.7 153.9h1.9M128.7 161.6h1.9M128.7 163.6h1.9M266.7 161.6h1.9M266.7 165.5h1.9M266.7 163.6h1.9M266.7 167.5h1.9"/>
<circle cx="206.4" cy="93.6" r=".38"/>
</g>
<text font-size="6.9" fill="#c90d0c" x="229.7" y="196.6">Aightech</text>
<g font-size="2.8" fill="#c90d0c">
<text x="20.7" y="7.7">1</text>
<text x="57.1" y="7.7">2</text>
<text x="93.3" y="7.7">3</text>
<text x="129.7" y="7.7">4</text>
<text x="166" y="7.7">5</text>
<text x="202.3" y="7.7">6</text>
<text x="238.6" y="7.7">7</text>
<text x="275" y="7.7">8</text>
<text x=".9" y="28.4">A</text>
<text x="294.4" y="28.4">A</text>
<text x=".9" y="67.1">B</text>
<text x="294.4" y="67.1">B</text>
<text x=".8" y="105.8">C</text>
<text x="294.3" y="105.8">C</text>
<text x=".8" y="144.4">D</text>
<text x="294.3" y="144.4">D</text>
<text x=".9" y="183.1">E</text>
<text x="294.4" y="183.1">E</text>
<text x="20.7" y="203.9">1</text>
<text x="57.1" y="203.9">2</text>
<text x="93.3" y="203.9">3</text>
<text x="129.7" y="203.9">4</text>
<text x="166" y="203.9">5</text>
<text x="202.3" y="203.9">6</text>
<text x="238.6" y="203.9">7</text>
<text x="275" y="203.9">8</text>
</g>
<g font-size="2.7" fill="#c90d0c">
<text x="263.7" y="192.7">fsr_array</text>
<text x="263.5" y="200.6">Sheet:</text>
<text x="273.9" y="200.5">1/1</text>
</g>
<text font-size="2.5" fill="#c90d0c" x="263.7" y="196.6">01/07/2022 11:22</text>
<g font-size="1.9" fill="#808080">
<text x="219" y="47.7">IC4</text>
<text x="228.8" y="47.7">MAX11632EEG+</text>
<text x="256.9" y="58.7">VCC</text>
<text x="64.6" y="64.5">VCC</text>
<text x="103.4" y="64.5">VCC</text>
<text x="246.5" y="64.2">C2</text>
<text x="88.9" y="71">IC1</text>
<text x="255" y="68.4">GND</text>
<text x="64.6" y="91.7">GND</text>
<text x="202.5" y="97.5">GND</text>
<text x="219" y="102.1">IC3</text>
<text x="228.8" y="102.1">MAX11632EEG+</text>
<text x="256.9" y="113.1">VCC</text>
<text x="64.6" y="117">VCC</text>
<text x="103.4" y="117">VCC</text>
<text x="246.5" y="118.6">C1</text>
<text x="255" y="122.8">GND</text>
<text x="75.2" y="137.1">IC2</text>
<text x="75.2" y="139">CD74HC4067SM96G4</text>
<text x="64.6" y="144.1">GND</text>
<text x="202.5" y="150">GND</text>
</g>
<g font-size="1.6" fill="#808080">
<text x="35.9" y="53.4">X2-6</text>
<text x="35.9" y="51.5">X2-7</text>
<text x="35.9" y="49.6">X2-8</text>
<text x="170" y="51.5">X7-1</text>
<text x="170" y="53.4">X7-2</text>
<text x="215.4" y="50.6">1</text>
<text x="215.4" y="52.6">2</text>
<text x="219.9" y="51.5">AIN0</text>
<text x="219.9" y="53.4">AIN1</text>
<text x="235.1" y="53.4">DOUT</text>
<text x="236.1" y="51.5">EOC</text>
<text x="243.2" y="50.6">24</text>
<text x="243.2" y="52.6">23</text>
<text x="35.9" y="59.3">X2-3</text>
<text x="35.9" y="57.3">X2-4</text>
<text x="35.9" y="55.4">X2-5</text>
<text x="170" y="55.4">X7-3</text>
<text x="170" y="57.3">X7-4</text>
<text x="170" y="59.3">X7-5</text>
<text x="215.4" y="54.5">3</text>
<text x="215.4" y="56.4">4</text>
<text x="215.4" y="58.4">5</text>
<text x="219.9" y="55.4">AIN2</text>
<text x="219.9" y="57.3">AIN3</text>
<text x="219.9" y="59.3">AIN4</text>
<text x="235.5" y="57.3">SCLK</text>
<text x="236.9" y="55.4">DIN</text>
<text x="237.4" y="59.3">CS</text>
<text x="243.2" y="54.5">22</text>
<text x="243.2" y="56.4">21</text>
<text x="243.2" y="58.4">20</text>
<text x="35.9" y="63.2">X2-1</text>
<text x="35.9" y="61.2">X2-2</text>
<text x="170" y="61.2">X7-6</text>
<text x="170" y="63.1">X7-7</text>
<text x="170" y="65.1">X7-8</text>
<text x="215.4" y="60.3">6</text>
<text x="215.4" y="62.3">7</text>
<text x="215.4" y="64.2">8</text>
<text x="219.9" y="61.2">AIN5</text>
<text x="219.9" y="63.1">AIN6</text>
<text x="219.9" y="65.1">AIN7</text>
<text x="236.1" y="63.2">GND</text>
<text x="236.3" y="61.2">VDD</text>
<text x="236.4" y="65.1">REF</text>
<text x="243.2" y="60.3">19</text>
<text x="243.2" y="62.3">18</text>
<text x="243.2" y="64.2">17</text>
<text x="35.9" y="70.9">X1-7</text>
<text x="35.9" y="69">X1-8</text>
<text x="67.7" y="66.2">1</text>
<text x="67.7" y="68.1">2</text>
<text x="67.7" y="70.1">3</text>
<text x="72.2" y="67">COMMON_INPUT/OUTPUTVCC</text>
<text x="72.2" y="69">I7</text>
<text x="72.2" y="70.9">I6</text>
<text x="94.4" y="69">I8</text>
<text x="94.4" y="70.9">I9</text>
<text x="99.4" y="66.2">24</text>
<text x="99.4" y="68.1">23</text>
<text x="99.4" y="70.1">22</text>
<text x="170" y="67">X8-1</text>
<text x="170" y="69">X8-2</text>
<text x="170" y="70.9">X8-3</text>
<text x="214.5" y="68.1">10</text>
<text x="214.6" y="70.1">11</text>
<text x="215.4" y="66.2">9</text>
<text x="219.9" y="67">AIN8</text>
<text x="219.9" y="69">AIN9</text>
<text x="219.9" y="70.9">AIN10</text>
<text x="229.3" y="67.1">CNVST/AIN15</text>
<text x="235.2" y="69">AIN14</text>
<text x="235.2" y="70.9">AIN13</text>
<text x="243.2" y="66.2">16</text>
<text x="243.2" y="68.1">15</text>
<text x="243.2" y="70.1">14</text>
<text x="35.9" y="76.8">X1-4</text>
<text x="35.9" y="74.8">X1-5</text>
<text x="35.9" y="72.9">X1-6</text>
<text x="67.7" y="72">4</text>
<text x="67.7" y="74">5</text>
<text x="67.7" y="75.9">6</text>
<text x="67.7" y="77.8">7</text>
<text x="72.2" y="72.9">I5</text>
<text x="72.2" y="74.8">I4</text>
<text x="72.2" y="76.8">I3</text>
<text x="93.6" y="72.9">I10</text>
<text x="93.6" y="76.8">I12</text>
<text x="93.7" y="74.8">I11</text>
<text x="99.4" y="72">21</text>
<text x="99.4" y="74">20</text>
<text x="99.4" y="75.9">19</text>
<text x="99.4" y="77.8">18</text>
<text x="170" y="72.9">X8-4</text>
<text x="170" y="76.8">X8-5</text>
<text x="214.5" y="72">12</text>
<text x="219.9" y="72.9">AIN11</text>
<text x="235.2" y="72.9">AIN12</text>
<text x="243.2" y="72">13</text>
<text x="35.9" y="82.6">X1-1</text>
<text x="35.9" y="80.6">X1-2</text>
<text x="35.9" y="78.7">X1-3</text>
<text x="66.8" y="83.7">10</text>
<text x="67.7" y="79.8">8</text>
<text x="67.7" y="81.7">9</text>
<text x="72.2" y="78.7">I2</text>
<text x="72.2" y="80.6">I1</text>
<text x="72.2" y="82.5">I0</text>
<text x="93.6" y="78.7">I13</text>
<text x="93.6" y="80.6">I14</text>
<text x="93.6" y="82.6">I15</text>
<text x="99.4" y="79.8">17</text>
<text x="99.4" y="81.7">16</text>
<text x="99.4" y="83.7">15</text>
<text x="170" y="78.7">X8-6</text>
<text x="170" y="80.6">X8-7</text>
<text x="170" y="82.5">X8-8</text>
<text x="66.8" y="87.5">12</text>
<text x="66.9" y="85.6">11</text>
<text x="72.2" y="84.5">S0</text>
<text x="72.2" y="86.4">S1</text>
<text x="72.2" y="88.4">GND</text>
<text x="93.9" y="86.5">S2</text>
<text x="93.9" y="88.4">S3</text>
<text x="94.7" y="84.5">E</text>
<text x="99.4" y="85.6">14</text>
<text x="99.4" y="87.5">13</text>
<text x="35.9" y="107.8">X4-5</text>
<text x="35.9" y="105.9">X4-6</text>
<text x="35.9" y="104">X4-7</text>
<text x="35.9" y="102">X4-8</text>
<text x="170" y="105.9">X5-1</text>
<text x="170" y="107.8">X5-2</text>
<text x="215.4" y="105">1</text>
<text x="215.4" y="107">2</text>
<text x="219.9" y="105.9">AIN0</text>
<text x="219.9" y="107.8">AIN1</text>
<text x="235.1" y="107.8">DOUT</text>
<text x="236.1" y="105.9">EOC</text>
<text x="243.2" y="105">24</text>
<text x="243.2" y="107">23</text>
<text x="35.9" y="113.7">X4-2</text>
<text x="35.9" y="111.7">X4-3</text>
<text x="35.9" y="109.8">X4-4</text>
<text x="170" y="109.8">X5-3</text>
<text x="170" y="111.7">X5-4</text>
<text x="170" y="113.7">X5-5</text>
<text x="215.4" y="108.9">3</text>
<text x="215.4" y="110.9">4</text>
<text x="215.4" y="112.8">5</text>
<text x="219.9" y="109.8">AIN2</text>
<text x="219.9" y="111.7">AIN3</text>
<text x="219.9" y="113.7">AIN4</text>
<text x="235.5" y="111.7">SCLK</text>
<text x="236.9" y="109.8">DIN</text>
<text x="237.4" y="113.7">CS</text>
<text x="243.2" y="108.9">22</text>
<text x="243.2" y="110.9">21</text>
<text x="243.2" y="112.8">20</text>
<text x="35.9" y="115.6">X4-1</text>
<text x="67.7" y="118.6">1</text>
<text x="72.2" y="119.5">COMMON_INPUT/OUTPUTVCC</text>
<text x="99.4" y="118.6">24</text>
<text x="170" y="115.6">X5-6</text>
<text x="170" y="117.5">X5-7</text>
<text x="170" y="119.5">X5-8</text>
<text x="215.4" y="114.7">6</text>
<text x="215.4" y="116.7">7</text>
<text x="215.4" y="118.6">8</text>
<text x="219.9" y="115.6">AIN5</text>
<text x="219.9" y="117.5">AIN6</text>
<text x="219.9" y="119.5">AIN7</text>
<text x="236.1" y="117.6">GND</text>
<text x="236.3" y="115.6">VDD</text>
<text x="236.4" y="119.5">REF</text>
<text x="243.2" y="114.7">19</text>
<text x="243.2" y="116.7">18</text>
<text x="243.2" y="118.6">17</text>
<text x="35.9" y="125.3">X3-6</text>
<text x="35.9" y="123.4">X3-7</text>
<text x="35.9" y="121.5">X3-8</text>
<text x="67.7" y="120.6">2</text>
<text x="67.7" y="122.5">3</text>
<text x="67.7" y="124.5">4</text>
<text x="72.2" y="121.4">I7</text>
<text x="72.2" y="123.4">I6</text>
<text x="72.2" y="125.3">I5</text>
<text x="93.6" y="125.3">I10</text>
<text x="94.4" y="121.5">I8</text>
<text x="94.4" y="123.4">I9</text>
<text x="99.4" y="120.6">23</text>
<text x="99.4" y="122.5">22</text>
<text x="99.4" y="124.5">21</text>
<text x="170" y="121.4">X6-1</text>
<text x="170" y="123.4">X6-2</text>
<text x="170" y="125.3">X6-3</text>
<text x="214.5" y="122.5">10</text>
<text x="214.6" y="124.5">11</text>
<text x="215.4" y="120.6">9</text>
<text x="219.9" y="121.4">AIN8</text>
<text x="219.9" y="123.4">AIN9</text>
<text x="219.9" y="125.3">AIN10</text>
<text x="229.3" y="121.5">CNVST/AIN15</text>
<text x="235.2" y="123.4">AIN14</text>
<text x="235.2" y="125.3">AIN13</text>
<text x="243.2" y="120.6">16</text>
<text x="243.2" y="122.5">15</text>
<text x="243.2" y="124.5">14</text>
<text x="35.9" y="131.1">X3-3</text>
<text x="35.9" y="129.2">X3-4</text>
<text x="35.9" y="127.3">X3-5</text>
<text x="67.7" y="126.4">5</text>
<text x="67.7" y="128.4">6</text>
<text x="67.7" y="130.3">7</text>
<text x="72.2" y="127.3">I4</text>
<text x="72.2" y="129.2">I3</text>
<text x="72.2" y="131.1">I2</text>
<text x="93.6" y="129.2">I12</text>
<text x="93.6" y="131.1">I13</text>
<text x="93.7" y="127.3">I11</text>
<text x="99.4" y="126.4">20</text>
<text x="99.4" y="128.4">19</text>
<text x="99.4" y="130.3">18</text>
<text x="170" y="127.3">X6-4</text>
<text x="170" y="131.1">X6-5</text>
<text x="214.5" y="126.4">12</text>
<text x="219.9" y="127.3">AIN11</text>
<text x="235.2" y="127.3">AIN12</text>
<text x="243.2" y="126.4">13</text>
<text x="35.9" y="135">X3-1</text>
<text x="35.9" y="133.1">X3-2</text>
<text x="66.8" y="136.1">10</text>
<text x="67.7" y="132.2">8</text>
<text x="67.7" y="134.2">9</text>
<text x="72.2" y="133.1">I1</text>
<text x="72.2" y="135">I0</text>
<text x="72.2" y="136.9">S0</text>
<text x="93.6" y="133.1">I14</text>
<text x="93.6" y="135">I15</text>
<text x="94.7" y="137">E</text>
<text x="99.4" y="132.2">17</text>
<text x="99.4" y="134.2">16</text>
<text x="99.4" y="136.1">15</text>
<text x="170" y="133.1">X6-6</text>
<text x="170" y="135">X6-7</text>
<text x="170" y="136.9">X6-8</text>
<text x="66.8" y="140">12</text>
<text x="66.9" y="138">11</text>
<text x="72.2" y="138.9">S1</text>
<text x="72.2" y="140.8">GND</text>
<text x="93.9" y="138.9">S2</text>
<text x="93.9" y="140.9">S3</text>
<text x="99.4" y="138">14</text>
<text x="99.4" y="140">13</text>
<text x="134.5" y="152.5">X9-1</text>
<text x="134.5" y="154.4">X9-2</text>
<text x="272.5" y="154.4">X10-1</text>
<text x="134.5" y="156.4">X9-3</text>
<text x="134.5" y="158.3">X9-4</text>
<text x="134.5" y="160.3">X9-5</text>
<text x="272.5" y="156.4">X10-2</text>
<text x="272.5" y="158.3">X10-3</text>
<text x="272.5" y="160.3">X10-4</text>
<text x="134.5" y="162.2">X9-6</text>
<text x="134.5" y="164.2">X9-7</text>
<text x="134.5" y="166.1">X9-8</text>
<text x="272.5" y="162.2">X10-5</text>
<text x="272.5" y="164.2">X10-6</text>
<text x="272.5" y="166.1">X10-7</text>
<text x="272.5" y="168.1">X10-8</text>
<text x="272.5" y="170">X10-9</text>
</g>
<text font-size="1.4" fill="#c90d0c" x="286.1" y="12">Logo</text>
<g font-size="1.4" fill="#808080">
<text x="250.1" y="53.3">DOUT</text>
<text x="250.1" y="51.4">EOC2</text>
<text x="250.1" y="55.2">DIN</text>
<text x="250.1" y="57.2">SCLK</text>
<text x="250.1" y="59.1">CS2</text>
<text x="61.9" y="84.4">S0</text>
<text x="61.9" y="86.4">S1</text>
<text x="104.4" y="84.4">EN1</text>
<text x="104.4" y="86.4">S2</text>
<text x="104.4" y="88.3">S3</text>
<text x="250.1" y="107.7">DOUT</text>
<text x="250.1" y="105.8">EOC1</text>
<text x="250.1" y="109.7">DIN</text>
<text x="250.1" y="111.6">SCLK</text>
<text x="250.1" y="113.5">CS1</text>
<text x="61.9" y="136.9">S0</text>
<text x="106.3" y="136.9">EN2</text>
<text x="61.9" y="138.8">S1</text>
<text x="106.3" y="138.8">S2</text>
<text x="106.3" y="140.8">S3</text>
<text x="126.1" y="152.4">S0</text>
<text x="126.1" y="154.3">S1</text>
<text x="262" y="154.3">EOC1</text>
<text x="125.1" y="160.2">EN1</text>
<text x="126.1" y="156.3">S2</text>
<text x="126.1" y="158.2">S3</text>
<text x="261.9" y="158.2">DOUT</text>
<text x="262" y="156.3">EOC2</text>
<text x="263.4" y="160.2">DIN</text>
<text x="124.7" y="166">GND</text>
<text x="124.9" y="164.1">VCC</text>
<text x="125.1" y="162.1">EN2</text>
<text x="262.2" y="162.1">SCLK</text>
<text x="262.8" y="168">VCC</text>
<text x="263.1" y="166">CS2</text>
<text x="263.1" y="164.1">CS1</text>
<text x="262.7" y="169.9">GND</text>
</g>
</svg>
